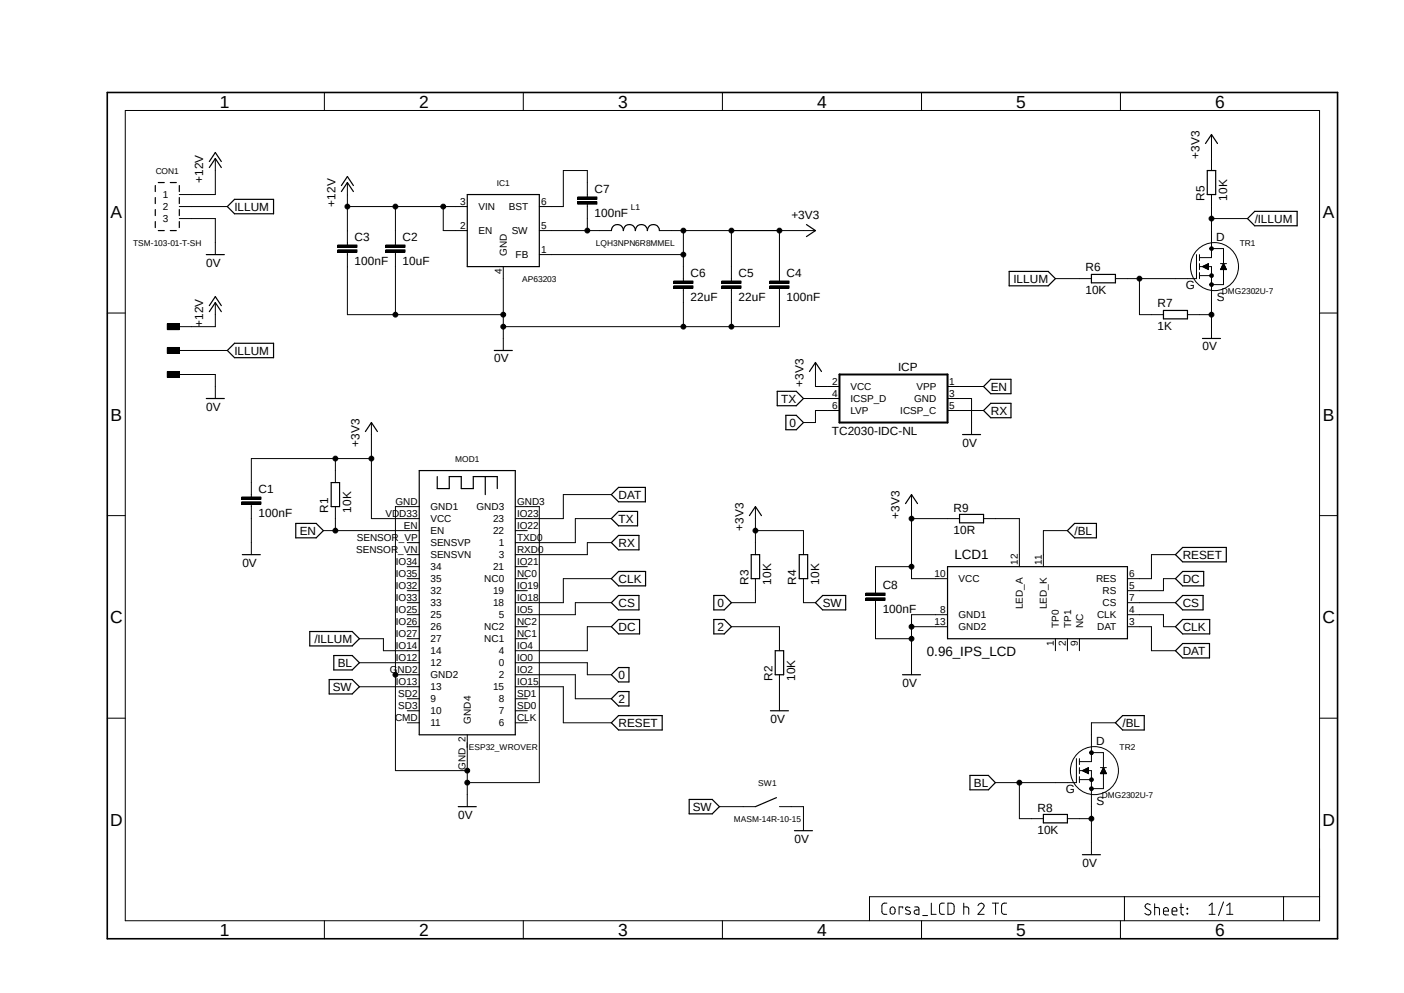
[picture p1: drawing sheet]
<svg xmlns="http://www.w3.org/2000/svg" width="297mm" height="210mm" viewBox="0 0 297 210" stroke-linecap="round" stroke-linejoin="round" font-family="sans-serif">
<path d="M22.2 19.2l261.1 179.9M283.3 19.2l-261.1 179.9" fill="none" stroke="#fff" stroke-width=".21"/>
<g fill="none" stroke="#000" stroke-width=".25">
<path d="M32.9 39.2v1.3M33.5 38.6h1.3M36 38.6h1.3M37.9 39.2v1.3M44.3 35.4l1.3-1.9 1.2 1.9M44.3 34.2l1.3-1.9 1.2 1.9M72.2 39.2l1.3-1.9 1.3 1.9M255 30.4l1.3-2 1.3 2M255.4 36.1h1.8v5h-1.8zM32.9 41.8v1.3M32.9 44.3v1.3M32.9 46.9v1.2"/>
<path d="M33.5 48.8h1.3M36 48.8h1.3M37.9 41.8v1.3M37.9 44.3v1.3M37.9 46.9v1.2M43.6 53.8h3.9M48.1 43.7l1.5-1.5h8.3v3h-8.3zM72.2 40.5l1.3-1.9 1.3 1.9M98.8 41.1h15.3v15.3h-15.3zM129.3 48.8a1.27 1.27 0 0 1 1.3-1.3 1.27 1.27 0 0 1 1.3 1.3 1.27 1.27 0 0 1 1.2-1.3 1.27 1.27 0 0 1 1.3 1.3 1.27 1.27 0 0 1 1.3-1.3 1.27 1.27 0 0 1 1.2 1.3 1.27 1.27 0 0 1 1.3-1.3 1.27 1.27 0 0 1 1.3 1.3M170.6 47.5l1.9 1.3-1.9 1.2M213.5 57.4h8.2l1.6 1.5-1.6 1.6h-8.2z"/>
<path d="M230.9 58h5.1v1.8h-5.1zM263.9 46.2l1.5-1.5h9v3.1h-9zM44.3 65.9l1.3-1.9 1.2 1.9M44.3 64.6l1.3-1.9 1.2 1.9M48.1 74.1l1.5-1.5h8.3v3h-8.3zM104.6 74.1h3.8M171.2 78.6l1.3-1.9 1.3 1.9M246.1 65.7h5.1v1.7h-5.1zM254.4 71.6h3.8M43.6 84.3h3.9M77.3 91.3l1.3-1.9 1.2 1.9M88.7 99.5h20.3v55.9h-20.3z"/>
<path d="M164.4 82.8h4l1.6 1.5-1.6 1.5h-4zM166.2 87.8h2.2l1.6 1.6-1.6 1.5h-2.2zM203.6 91.9h3.8M209.6 80.2h4.3v3.1h-4.3l-1.5-1.6zM209.6 85.3h4.3v3h-4.3l-1.5-1.5zM51.3 117.3h3.8M62.6 110.7h4.3l1.5 1.5-1.5 1.5h-4.3zM70.1 102.1h1.7v5h-1.7zM92.5 100.8v2.5h2.5v-2.5h2.6v2.5h2.5v-2.5h5.1v2.5M102.7 100.8v3.8M129.3 114.8l1.6-1.6h4.3v3.1h-4.3zM129.3 104.6l1.6-1.5h5.6v3h-5.6z"/>
<path d="M129.3 109.7l1.6-1.5h4v3h-4zM158.5 109.1l1.3-2 1.3 2M158.9 117.3h1.8v5.1h-1.8zM169.1 117.3h1.8v5.1h-1.8zM191.6 106.5l1.2-1.9 1.3 1.9M200.4 119.8h38.1v15.3h-38.1zM203 108.8h5.1v1.8h-5.1zM225.8 112.2l1.5-1.5h4.6v3h-4.6zM250.2 115.8h9.2v3h-9.2l-1.5-1.5zM65.5 133.6h9l1.5 1.5-1.5 1.5h-9zM70.6 138.6h3.9l1.5 1.6-1.5 1.5h-3.9zM129.3 122.4l1.6-1.5h5.7v3h-5.7z"/>
<path d="M129.3 132.5l1.6-1.5h4.4v3.1h-4.4zM129.3 127.5l1.6-1.6h4.3v3.1h-4.3zM151 131h2.2l1.5 1.5-1.5 1.6h-2.2zM151 125.9h2.2l1.5 1.6-1.5 1.5h-2.2zM164 137.6h1.8v5.1h-1.8zM174 125.9h4.9v3.1h-4.9l-1.5-1.5zM248.7 137.6l1.5-1.5h5.7v3h-5.7zM250.2 120.9h4.4v3h-4.4l-1.5-1.5zM250.2 131h5.7v3.1h-5.7l-1.5-1.6zM250.2 125.9h4.3v3.1h-4.3l-1.5-1.5zM69.6 143.7h4.9l1.5 1.5-1.5 1.6h-4.9zM129.3 152.9l1.6-1.6h9.2v3.1h-9.2z"/>
<path d="M129.3 147.8l1.6-1.5h2.2v3h-2.2zM129.3 142.7l1.6-1.5h2.2v3h-2.2zM163 150.3h3.8M190.9 142.7h3.8M237.5 151.3h4.6v3.1h-4.6l-1.5-1.5zM96.9 170.6h3.9M145.8 169.1h4.9l1.5 1.5-1.5 1.5h-4.9zM164.3 168.7l-4.5 1.9M168.1 175.7h3.8M205.2 164h3.9l1.5 1.5-1.5 1.5h-3.9zM220.7 172.3h5.1v1.7h-5.1zM229 180.8h3.8"/>
</g>
<g fill="none" stroke="#000" stroke-width=".21">
<path d="M68.6 19.6v3.8M110.7 19.6v3.8M152.8 19.6v3.8M194.9 19.6v3.8M237 19.6v3.8M26.5 23.4h252.6v171.3h-252.6zM45.6 33.5v7.6h-7.7M73.5 38.6v13.2M256.3 28.4v7.7M37.9 43.7h10.2M37.9 46.2h7.7v7.6M71.5 52.8h4v.5h-4z"/>
<path d="M71.5 51.8h4v.5h-4zM73.5 53.3v13.2h33M73.5 43.7h25.3M81.6 52.8h4.1v.5h-4.1zM81.6 51.8h4.1v.5h-4.1zM83.7 43.7v8.1M83.7 53.3v13.2M93.8 43.7v5.1h5M106.5 56.4v17.7M114.1 48.8h15.2M114.1 53.8h30.5M122.2 42.7h4.1v.5h-4.1z"/>
<path d="M122.2 41.7h4.1v.5h-4.1zM124.2 41.7v-5.6h-5v7.6h-5.1M124.2 43.2v5.6M139.5 48.8h33M142.5 59.4h4.1v.5h-4.1zM144.6 48.8v10.6M152.7 59.4h4.1v.5h-4.1zM154.7 48.8v10.6M162.9 59.4h4v.5h-4zM164.9 48.8v10.6M223.3 58.9h7.6M241 58.9v7.6h5.1"/>
<path d="M253.1 53.8v5.1h-17.1M253.7 56.4h2.6v15.2M253.7 53.8v1.3M253.7 55.8v1.2M253.7 57.7v1.2M253.7 58.3h2.6M254.4 56.4l1.3-.6v1.2zM254.5 56.3h1.2M254.6 56.5h1.1M254.7 56.2h1M254.8 56.6h.9M254.8 56.1h.9"/>
<path d="M255 56.7h.7M255.1 56h.6M255.1 56.8h.6M255.2 56h.5M255.4 56.9h.3M255.4 55.9h.3M255.5 56.9h.2M255.6 55.8h.1M256 58l.2-.1 .5 .2-.2 .5-.5-.1-.1-.2 .3-.3 .3 .2-.1 .3h-.2l-.3-.2zM256 59.9l.2-.1 .5 .2-.2 .5h-.5l-.1-.3 .3-.3 .3 .2-.1 .3h-.2l-.3-.2zM256 52.3l.5-.1 .2 .3-.2 .4-.5-.1-.1-.2 .3-.3 .3 .2-.1 .3h-.2l-.3-.2zM256.3 41.1v13.4h-2.6"/>
<path d="M256.3 52.6h2.5v3.2M256.3 46.2h7.6M258.2 55.8h1.3M258.2 56.9h1.2M258.3 56.9h1.1M258.3 56.8h1M258.4 56.7h.9M258.4 56.6h.8M258.4 56.5h.8M258.5 56.4h.7M258.5 56.3h.6M258.6 56.2h.5"/>
<path d="M258.6 56.1h.4M258.7 56h.3M258.8 55.9h.1M258.8 57v3.2h-2.5M258.8 55.8l.7 1.2h-1.3zM258.8 55.8h.1M22.7 66.2h3.8M35.4 68.5h2.5v1.2h-2.5zM35.4 73.5h2.5v1.3h-2.5zM35.4 78.6h2.5v1.2h-2.5zM37.9 79.2h7.7v5.1M37.9 74.1h10.2"/>
<path d="M45.6 64v5.1h-7.7M142.5 60.5h4.1v.5h-4.1zM144.6 61v8.1M152.7 60.5h4.1v.5h-4.1zM154.7 61v8.1M162.9 60.5h4v.5h-4zM164.9 61v8.1h-58.4M172.5 76.7v5h5.1M251.2 66.5h5.1M279.1 66.2h3.9M71 97v5.1M78.6 89.4v20.3h10.1"/>
<path d="M78.6 97h-25.4v8.1M170 84.3h7.6M177.6 86.8h-5.1v2.6h-2.5M200.4 81.7h7.7M200.4 84.3h5.1v7.6M200.4 86.8h7.7M22.7 109.1h3.8M51.1 106.1h4.1v.5h-4.1zM51.1 105.1h4.1v.5h-4.1zM53.2 106.6v10.7M68.4 112.2h20.3M71 107.1v5.1"/>
<path d="M86.1 114.8h2.6M86.1 117.3h2.6M86.1 119.8h2.6M88.7 107.1h-5v55.9h15.1M109 107.1h5.1v58.4h-15.3M109 112.2h2.5M109 119.8h2.5M129.3 104.6h-10.1v5.1h-10.2M129.3 109.7h-7.6v5.1h-12.7M129.3 114.8h-5.1v2.5h-15.2M159.8 112.2h10.2v5.1M159.8 107.1v10.2"/>
<path d="M192.8 104.6v17.8h7.6M192.8 109.7h10.2M192.8 119.8h-7.6v5.6M208.1 109.7h7.5v10.1M225.8 112.2h-5.1v7.6M248.7 117.3h-5.1v5.1h-5.1M279.1 109.1h3.9M76 135.1h5.1v2.5h7.6M86.1 122.4h2.6M86.1 124.9h2.6M86.1 127.5h2.6M86.1 130h2.6"/>
<path d="M86.1 132.5h2.6M86.1 135.1h2.6M109 122.4h2.5M109 124.9h2.5M109 132.5h2.5M109 135.1h2.5M129.3 122.4h-10.1v5.1h-10.2M129.3 127.5h-7.6v2.5h-12.7M129.3 132.5h-5.1v5.1h-15.2M154.7 132.5h10.2v5.1M159.8 122.4v5.1h-5.1M170 122.4v5.1h2.5"/>
<path d="M183.2 126.4h4v.6h-4zM183.2 125.4h4v.5h-4zM185.2 127v8.1h7.6M192.8 132.5h7.6M200.4 130h-7.6v12.7M223.3 135.1v2.5M225.8 135.1v2.5M228.3 135.1v2.5M238.5 130h7.6v2.5h2.6M238.5 127.5h10.2M238.5 132.5h5.1v5.1h5.1M248.7 122.4h-2.6v2.5h-7.6"/>
<path d="M22.7 151.9h3.8M76 140.2h12.7M76 145.2h12.7M83.7 142.7h5M86.1 147.8h2.6M86.1 150.3h2.6M86.1 152.9h2.6M98.8 155.4v15.2M109 140.2h15.2v2.5h5.1M109 142.7h12.7v5.1h7.6M109 145.2h10.2v7.7h10.1M109 147.8h2.5"/>
<path d="M109 150.3h2.5M109 152.9h2.5M164.9 142.7v7.6M230.6 158.9l.5-.1 .2 .2-.2 .6-.5-.2-.1-.2 .3-.2 .3 .1-.3 .3-.3-.2zM230.9 159.2h2.5v3.1M236 152.9h-5.1v8.2h-2.6M279.1 151.9h3.9M152.2 170.6h7.6M164.9 170.6h5.1v5.1M215.6 165.5v7.6h5.1M225.8 173.1h5.1M227.7 160.4v5.1h-17.1"/>
<path d="M228.3 160.4v1.3M228.3 162.3v1.3M228.3 164.3v1.2M228.3 163h2.6v17.8M228.3 164.9h2.6M229 163l1.3-.7v1.3zM229 163h1.3M229.2 162.9h1.1M229.2 163.1h1.1M229.3 162.8h1M229.4 163.2h.9M229.5 163.3h.8"/>
<path d="M229.5 162.7h.8M229.7 163.4h.6M229.7 162.6h.6M229.9 162.6h.4M229.9 163.4h.4M230 162.5h.3M230.1 163.5h.2M230.2 162.4h.1M230.3 163.6v.1M230.6 164.6l.5-.1 .2 .6-.5 .2-.3-.4 .3-.2 .3 .1v.2l-.3 .1-.3-.2zM230.6 166.5h.5l.2 .5-.5 .2-.3-.4 .3-.2 .3 .1v.2l-.3 .1-.3-.2zM232.8 162.3h1.3"/>
<path d="M232.8 163.5h1.2M232.9 163.4h1.1M233 163.4h.9M233 163.3h.9M233 163.2h.8M233.1 163.1h.7M233.1 163h.7M233.2 162.9h.5M233.2 162.8h.5M233.3 162.7h.3M233.3 162.6h.3M233.4 162.5h.1"/>
<path d="M233.4 163.6v3.2h-2.5M233.4 162.3l.7 1.3h-1.3zM233.4 162.4h.1M68.6 194.7v3.8M110.7 194.7v3.8M152.8 194.7v3.8M187.6 191l-.8 .1-.2 .5v1.4l.3 .3 .7 .1M188.5 191.9a.5 .5 0 0 1 .6 0 .5 .5 0 0 1 .3 .4v.5a.53 .53 0 0 1-.6 .5 .53 .53 0 0 1-.5-.5v-.7zM191 192.1v-.3h-.8v1.6M192.5 191.9a.57 .57 0 0 0-.9 .3v.2l1 .4a.38 .38 0 0 1-.3 .6l-.7-.1M193.5 191.8l.9 .2v1.4h-.6a.47 .47 0 0 1-.4-.5 .47 .47 0 0 1 .4-.5h.6M194.9 194.7v3.8"/>
<path d="M195.2 193.6h1M197 191v2.4h1M199.8 191h-.5l-.5 .3v1.5a.51 .51 0 0 0 .5 .6h.5M200.5 191h.7a.65 .65 0 0 1 .6 .7v1a.65 .65 0 0 1-.6 .7h-.7zM203.9 191.8h.6l.4 .2v1.4M203.9 191v2.4M206.9 191.6a.63 .63 0 0 1 .9-.5 .63 .63 0 0 1 .2 1l-1.1 1.3h1.3M209.9 191h1.3M210.6 191v2.4M212.9 191l-.8 .1-.2 .5v1.4l.3 .3 .7 .1M237 194.7v3.8M237.9 189.7v5"/>
<path d="M243.3 191.3a.65 .65 0 0 0-1 .2l-.1 .2a1.75 1.75 0 0 0 1.2 1 .66 .66 0 0 1-.4 .8 .66 .66 0 0 1-.8-.3M244.3 191.9h.6l.3 .2 .1 1.4M244.3 191.1v2.4M246.1 192.7h1.1a.55 .55 0 0 0-.4-.8 .55 .55 0 0 0-.7 .5l.1 .9 .3 .2h.7M247.9 192.7h1.1a.54 .54 0 0 0-.4-.8 .54 .54 0 0 0-.7 .5l.1 .9 .3 .2h.7M249.6 191.9h.8M249.9 191.1v2.2l.5 .2M251.1 192.1l.1 .2zM251.1 193.2l.1 .1zM255.8 193.4h1.2M255.8 191.6l.6-.6v2.4M258.8 190.8l-1 2.8"/>
<path d="M259.5 193.4h1.3M259.5 191.6l.7-.6v2.4M271.5 189.7v5M279.1 189.7h-95.2v5"/>
<circle cx="73.5" cy="43.7" r=".51"/>
<circle cx="83.6" cy="43.7" r=".51"/>
<circle cx="93.8" cy="43.7" r=".51"/>
<circle cx="124.2" cy="48.8" r=".51"/>
<circle cx="144.6" cy="53.8" r=".51"/>
<circle cx="144.6" cy="48.8" r=".51"/>
<circle cx="154.7" cy="48.8" r=".51"/>
<circle cx="164.9" cy="48.8" r=".51"/>
<circle cx="241" cy="58.9" r=".51"/>
<circle cx="256.3" cy="46.2" r=".51"/>
<circle cx="256.9" cy="56.4" r="5.1"/>
<circle cx="83.6" cy="66.5" r=".51"/>
<circle cx="106.5" cy="66.5" r=".51"/>
<circle cx="106.5" cy="69.1" r=".51"/>
<circle cx="144.6" cy="69.1" r=".51"/>
<circle cx="154.7" cy="69.1" r=".51"/>
<circle cx="256.3" cy="66.5" r=".51"/>
<circle cx="70.9" cy="97" r=".51"/>
<circle cx="78.6" cy="97" r=".51"/>
<circle cx="70.9" cy="112.2" r=".51"/>
<circle cx="159.8" cy="112.2" r=".51"/>
<circle cx="192.8" cy="109.7" r=".51"/>
<circle cx="192.8" cy="119.8" r=".51"/>
<circle cx="192.8" cy="132.5" r=".51"/>
<circle cx="192.8" cy="135.1" r=".51"/>
<circle cx="83.6" cy="142.7" r=".51"/>
<circle cx="98.8" cy="165.5" r=".51"/>
<circle cx="98.8" cy="163" r=".51"/>
<circle cx="215.6" cy="165.5" r=".51"/>
<circle cx="230.9" cy="173.1" r=".51"/>
<circle cx="231.5" cy="163" r="5.1"/>
</g>
<path d="M22.7 19.6h260.3v178.9h-260.3z" fill="none" stroke="#000" stroke-width=".34"/>
<g fill="#000">
<path d="M71.5 52.8h4v.5h-4z" fill-rule="evenodd"/>
<path d="M71.5 51.8h4v.5h-4z" fill-rule="evenodd"/>
<path d="M81.6 52.8h4.1v.5h-4.1z" fill-rule="evenodd"/>
<path d="M81.6 51.8h4.1v.5h-4.1z" fill-rule="evenodd"/>
<path d="M122.2 42.7h4.1v.5h-4.1z" fill-rule="evenodd"/>
<path d="M122.2 41.7h4.1v.5h-4.1z" fill-rule="evenodd"/>
<path d="M142.5 59.4h4.1v.5h-4.1z" fill-rule="evenodd"/>
<path d="M152.7 59.4h4.1v.5h-4.1z" fill-rule="evenodd"/>
<path d="M162.9 59.4h4v.5h-4z" fill-rule="evenodd"/>
<path d="M256 58l.2-.1 .5 .2-.2 .5-.5-.1-.1-.2 .3-.3 .3 .2-.1 .3h-.2l-.3-.2z" fill-rule="evenodd"/>
<path d="M256 52.3l.5-.1 .2 .3-.2 .4-.5-.1-.1-.2 .3-.3 .3 .2-.1 .3h-.2l-.3-.2z" fill-rule="evenodd"/>
<path d="M35.4 68.5h2.5v1.2h-2.5z" fill-rule="evenodd"/>
<path d="M35.4 73.5h2.5v1.3h-2.5z" fill-rule="evenodd"/>
<path d="M35.4 78.6h2.5v1.2h-2.5z" fill-rule="evenodd"/>
<path d="M142.5 60.5h4.1v.5h-4.1z" fill-rule="evenodd"/>
<path d="M152.7 60.5h4.1v.5h-4.1z" fill-rule="evenodd"/>
<path d="M162.9 60.5h4v.5h-4z" fill-rule="evenodd"/>
<path d="M256 59.9l.2-.1 .5 .2-.2 .5h-.5l-.1-.3 .3-.3 .3 .2-.1 .3h-.2l-.3-.2z" fill-rule="evenodd"/>
<path d="M51.1 106.1h4.1v.5h-4.1z" fill-rule="evenodd"/>
<path d="M51.1 105.1h4.1v.5h-4.1z" fill-rule="evenodd"/>
<path d="M183.2 126.4h4v.6h-4z" fill-rule="evenodd"/>
<path d="M183.2 125.4h4v.5h-4z" fill-rule="evenodd"/>
<path d="M230.6 158.9l.5-.1 .2 .2-.2 .6-.5-.2-.1-.2 .3-.2 .3 .1-.3 .3-.3-.2z" fill-rule="evenodd"/>
<path d="M230.6 164.6l.5-.1 .2 .6-.5 .2-.3-.4 .3-.2 .3 .1v.2l-.3 .1-.3-.2z" fill-rule="evenodd"/>
<path d="M230.6 166.5h.5l.2 .5-.5 .2-.3-.4 .3-.2 .3 .1v.2l-.3 .1-.3-.2z" fill-rule="evenodd"/>
<circle cx="73.5" cy="43.7" r=".51"/>
<circle cx="83.6" cy="43.7" r=".51"/>
<circle cx="93.8" cy="43.7" r=".51"/>
<circle cx="124.2" cy="48.8" r=".51"/>
<circle cx="144.6" cy="53.8" r=".51"/>
<circle cx="144.6" cy="48.8" r=".51"/>
<circle cx="154.7" cy="48.8" r=".51"/>
<circle cx="164.9" cy="48.8" r=".51"/>
<circle cx="241" cy="58.9" r=".51"/>
<circle cx="256.3" cy="46.2" r=".51"/>
<circle cx="83.6" cy="66.5" r=".51"/>
<circle cx="106.5" cy="66.5" r=".51"/>
<circle cx="106.5" cy="69.1" r=".51"/>
<circle cx="144.6" cy="69.1" r=".51"/>
<circle cx="154.7" cy="69.1" r=".51"/>
<circle cx="256.3" cy="66.5" r=".51"/>
<circle cx="70.9" cy="97" r=".51"/>
<circle cx="78.6" cy="97" r=".51"/>
<circle cx="70.9" cy="112.2" r=".51"/>
<circle cx="159.8" cy="112.2" r=".51"/>
<circle cx="192.8" cy="109.7" r=".51"/>
<circle cx="192.8" cy="119.8" r=".51"/>
<circle cx="192.8" cy="132.5" r=".51"/>
<circle cx="192.8" cy="135.1" r=".51"/>
<circle cx="83.6" cy="142.7" r=".51"/>
<circle cx="98.8" cy="165.5" r=".51"/>
<circle cx="98.8" cy="163" r=".51"/>
<circle cx="215.6" cy="165.5" r=".51"/>
<circle cx="230.9" cy="173.1" r=".51"/>
</g>
<path d="M177.6 79.2h22.8v10.2h-22.8z" fill="none" stroke="#000" stroke-width=".42"/>
<g font-size="3.7">
<text x="46.5" y="22.8">1</text>
<text x="88.6" y="22.8">2</text>
<text x="130.8" y="22.8">3</text>
<text x="172.8" y="22.8">4</text>
<text x="215" y="22.8">5</text>
<text x="257.1" y="22.8">6</text>
<text x="23.4" y="46.1">A</text>
<text x="279.8" y="46.1">A</text>
<text x="23.4" y="88.9">B</text>
<text x="279.8" y="88.9">B</text>
<text x="23.3" y="131.8">C</text>
<text x="279.7" y="131.8">C</text>
<text x="23.3" y="174.6">D</text>
<text x="279.7" y="174.6">D</text>
<text x="46.5" y="197.9">1</text>
<text x="88.6" y="197.9">2</text>
<text x="130.8" y="197.9">3</text>
<text x="172.8" y="197.9">4</text>
<text x="215" y="197.9">5</text>
<text x="257.1" y="197.9">6</text>
</g>
<g font-size="2.8">
<text x="201.9" y="118.3">LCD1</text>
<text x="196.1" y="138.6">0.96_IPS_LCD</text>
</g>
<g font-size="2.5">
<text x="253.7" y="33.5" transform="rotate(-90 253.7 33.5)">+3V3</text>
<text x="43" y="38.6" transform="rotate(-90 43 38.6)">+12V</text>
<text x="125.8" y="40.8">C7</text>
<text x="49.6" y="44.6">ILLUM</text>
<text x="71" y="43.7" transform="rotate(-90 71 43.7)">+12V</text>
<text x="125.8" y="45.8">100nF</text>
<text x="167.4" y="46.2">+3V3</text>
<text x="254.8" y="42.4" transform="rotate(-90 254.8 42.4)">R5</text>
<text x="259.6" y="42.4" transform="rotate(-90 259.6 42.4)">10K</text>
<text x="265.4" y="47.1">/ILLUM</text>
<text x="75" y="50.9">C3</text>
<text x="85.2" y="50.9">C2</text>
<text x="257.3" y="50.9">D</text>
<text x="43.6" y="56.4">0V</text>
<text x="75" y="56">100nF</text>
<text x="85.2" y="56">10uF</text>
<text x="146.1" y="58.5">C6</text>
<text x="156.3" y="58.5">C5</text>
<text x="166.4" y="58.5">C4</text>
<text x="214.4" y="59.8">ILLUM</text>
<text x="229.6" y="57.4">R6</text>
<text x="146.1" y="63.6">22uF</text>
<text x="156.3" y="63.6">22uF</text>
<text x="166.4" y="63.6">100nF</text>
<text x="229.6" y="62.2">10K</text>
<text x="244.9" y="65">R7</text>
<text x="250.9" y="61.1">G</text>
<text x="257.4" y="63.6">S</text>
<text x="43" y="69.1" transform="rotate(-90 43 69.1)">+12V</text>
<text x="244.9" y="69.9">1K</text>
<text x="49.6" y="75">ILLUM</text>
<text x="104.6" y="76.7">0V</text>
<text x="254.4" y="74.1">0V</text>
<text x="170" y="81.7" transform="rotate(-90 170 81.7)">+3V3</text>
<text x="190" y="78.4">ICP</text>
<text x="209.6" y="82.6">EN</text>
<text x="43.6" y="86.8">0V</text>
<text x="165.3" y="85.2">TX</text>
<text x="209.6" y="87.7">RX</text>
<text x="76" y="94.4" transform="rotate(-90 76 94.4)">+3V3</text>
<text x="167" y="90.3">0</text>
<text x="176" y="91.9">TC2030-IDC-NL</text>
<text x="203.6" y="94.4">0V</text>
<text x="54.7" y="104.2">C1</text>
<text x="130.9" y="105.5">DAT</text>
<text x="54.7" y="109.3">100nF</text>
<text x="63.4" y="113.1">EN</text>
<text x="69.4" y="108.4" transform="rotate(-90 69.4 108.4)">R1</text>
<text x="74.3" y="108.4" transform="rotate(-90 74.3 108.4)">10K</text>
<text x="130.9" y="110.6">TX</text>
<text x="157.3" y="112.2" transform="rotate(-90 157.3 112.2)">+3V3</text>
<text x="190.3" y="109.7" transform="rotate(-90 190.3 109.7)">+3V3</text>
<text x="201.7" y="113">10R</text>
<text x="201.7" y="108.2">R9</text>
<text x="227.3" y="113.1">/BL</text>
<text x="51.3" y="119.8">0V</text>
<text x="130.9" y="115.7">RX</text>
<text x="250.2" y="118.2">RESET</text>
<text x="130.9" y="123.3">CLK</text>
<text x="158.3" y="123.7" transform="rotate(-90 158.3 123.7)">R3</text>
<text x="163.1" y="123.7" transform="rotate(-90 163.1 123.7)">10K</text>
<text x="168.4" y="123.7" transform="rotate(-90 168.4 123.7)">R4</text>
<text x="173.3" y="123.7" transform="rotate(-90 173.3 123.7)">10K</text>
<text x="186.7" y="124.5">C8</text>
<text x="250.2" y="123.3">DC</text>
<text x="130.9" y="128.4">CS</text>
<text x="151.8" y="128.4">0</text>
<text x="174" y="128.4">SW</text>
<text x="186.7" y="129.6">100nF</text>
<text x="250.2" y="128.4">CS</text>
<text x="66.5" y="136">/ILLUM</text>
<text x="130.9" y="133.4">DC</text>
<text x="151.8" y="133.4">2</text>
<text x="250.2" y="133.4">CLK</text>
<text x="71.5" y="141.1">BL</text>
<text x="130.9" y="143.6">0</text>
<text x="163.4" y="144" transform="rotate(-90 163.4 144)">R2</text>
<text x="168.2" y="144" transform="rotate(-90 168.2 144)">10K</text>
<text x="250.2" y="138.5">DAT</text>
<text x="70.4" y="146.1">SW</text>
<text x="130.9" y="148.7">2</text>
<text x="190.9" y="145.2">0V</text>
<text x="130.9" y="153.8">RESET</text>
<text x="163" y="152.9">0V</text>
<text x="237.5" y="153.8">/BL</text>
<text x="231.9" y="157.6">D</text>
<text x="206" y="166.4">BL</text>
<text x="225.5" y="167.7">G</text>
<text x="96.9" y="173.1">0V</text>
<text x="146.6" y="171.5">SW</text>
<text x="219.5" y="171.7">R8</text>
<text x="232" y="170.2">S</text>
<text x="168.1" y="178.2">0V</text>
<text x="219.5" y="176.4">10K</text>
<text x="229" y="183.3">0V</text>
</g>
<g font-size="2.1">
<text x="34.4" y="41.9">1</text>
<text x="34.4" y="44.4">2</text>
<text x="34.4" y="47">3</text>
<text x="97.3" y="43.3">3</text>
<text x="101.2" y="44.4">VIN</text>
<text x="107.7" y="44.4">BST</text>
<text x="114.5" y="43.3">6</text>
<text x="97.3" y="48.4">2</text>
<text x="101.2" y="49.5">EN</text>
<text x="108.2" y="49.5">SW</text>
<text x="114.5" y="48.4">5</text>
<text x="114.5" y="53.5">1</text>
<text x="106.1" y="57.9" transform="rotate(-90 106.1 57.9)">4</text>
<text x="107.2" y="54.1" transform="rotate(-90 107.2 54.1)">GND</text>
<text x="109.1" y="54.6">FB</text>
<text x="176" y="81.4">2</text>
<text x="176" y="83.9">4</text>
<text x="179.9" y="82.5">VCC</text>
<text x="193.9" y="82.5">VPP</text>
<text x="200.8" y="81.4">1</text>
<text x="200.8" y="83.9">3</text>
<text x="176" y="86.5">6</text>
<text x="179.9" y="85">ICSP_D</text>
<text x="179.9" y="87.6">LVP</text>
<text x="190.5" y="87.6">ICSP_C</text>
<text x="193.4" y="85">GND</text>
<text x="200.8" y="86.5">5</text>
<text x="83.7" y="106.8">GND</text>
<text x="91.1" y="107.9">GND1</text>
<text x="100.8" y="107.9">GND3</text>
<text x="109.4" y="106.8">GND3</text>
<text x="81.5" y="109.3">VDD33</text>
<text x="85.4" y="111.9">EN</text>
<text x="91.1" y="113">EN</text>
<text x="91.1" y="110.4">VCC</text>
<text x="104.3" y="110.4">23</text>
<text x="104.3" y="113">22</text>
<text x="109.4" y="109.3">IO23</text>
<text x="109.4" y="111.9">IO22</text>
<text x="75.4" y="117">SENSOR_VN</text>
<text x="75.5" y="114.4">SENSOR_VP</text>
<text x="83.7" y="119.5">IO34</text>
<text x="91.1" y="118.1">SENSVN</text>
<text x="91.1" y="115.5">SENSVP</text>
<text x="105.5" y="115.5">1</text>
<text x="105.5" y="118.1">3</text>
<text x="109.4" y="114.4">TXD0</text>
<text x="109.4" y="117">RXD0</text>
<text x="109.4" y="119.5">IO21</text>
<text x="215.3" y="119.5" transform="rotate(-90 215.3 119.5)">12</text>
<text x="220.4" y="119.5" transform="rotate(-90 220.4 119.5)">11</text>
<text x="83.7" y="124.5">IO32</text>
<text x="83.7" y="122">IO35</text>
<text x="91.1" y="125.7">32</text>
<text x="91.1" y="123.1">35</text>
<text x="91.1" y="120.6">34</text>
<text x="102.4" y="123.1">NC0</text>
<text x="104.3" y="120.6">21</text>
<text x="104.3" y="125.7">19</text>
<text x="109.4" y="122">NC0</text>
<text x="109.4" y="124.5">IO19</text>
<text x="197.7" y="122">10</text>
<text x="202.8" y="123.1">VCC</text>
<text x="231.9" y="123.1">RES</text>
<text x="233.3" y="125.7">RS</text>
<text x="238.9" y="122">6</text>
<text x="238.9" y="124.5">5</text>
<text x="83.7" y="129.6">IO25</text>
<text x="83.7" y="127.1">IO33</text>
<text x="91.1" y="130.8">25</text>
<text x="91.1" y="128.2">33</text>
<text x="104.3" y="128.2">18</text>
<text x="105.5" y="130.8">5</text>
<text x="109.4" y="127.1">IO18</text>
<text x="109.4" y="129.6">IO5</text>
<text x="198.9" y="129.6">8</text>
<text x="202.8" y="130.8">GND1</text>
<text x="216.4" y="128.9" transform="rotate(-90 216.4 128.9)">LED_A</text>
<text x="221.5" y="128.9" transform="rotate(-90 221.5 128.9)">LED_K</text>
<text x="232.1" y="130.8">CLK</text>
<text x="233.3" y="128.2">CS</text>
<text x="238.9" y="127.1">7</text>
<text x="238.9" y="129.6">4</text>
<text x="83.7" y="137.2">IO14</text>
<text x="83.7" y="134.7">IO27</text>
<text x="83.7" y="132.2">IO26</text>
<text x="91.1" y="135.8">27</text>
<text x="91.1" y="133.3">26</text>
<text x="102.4" y="133.3">NC2</text>
<text x="102.4" y="135.8">NC1</text>
<text x="109.4" y="132.2">NC2</text>
<text x="109.4" y="134.7">NC1</text>
<text x="109.4" y="137.2">IO4</text>
<text x="197.7" y="132.2">13</text>
<text x="202.8" y="133.3">GND2</text>
<text x="222.9" y="136.6" transform="rotate(-90 222.9 136.6)">1</text>
<text x="224" y="132.8" transform="rotate(-90 224 132.8)">TP0</text>
<text x="225.5" y="136.6" transform="rotate(-90 225.5 136.6)">2</text>
<text x="226.6" y="132.8" transform="rotate(-90 226.6 132.8)">TP1</text>
<text x="228" y="136.6" transform="rotate(-90 228 136.6)">9</text>
<text x="229.1" y="132.8" transform="rotate(-90 229.1 132.8)">NC</text>
<text x="232.1" y="133.3">DAT</text>
<text x="238.9" y="132.2">3</text>
<text x="82.5" y="142.3">GND2</text>
<text x="83.7" y="139.8">IO12</text>
<text x="91.1" y="143.5">GND2</text>
<text x="91.1" y="140.9">12</text>
<text x="91.1" y="138.4">14</text>
<text x="105.5" y="138.4">4</text>
<text x="105.5" y="140.9">0</text>
<text x="105.5" y="143.5">2</text>
<text x="109.4" y="139.8">IO0</text>
<text x="109.4" y="142.3">IO2</text>
<text x="83.7" y="144.9">IO13</text>
<text x="84.2" y="149.9">SD3</text>
<text x="84.2" y="147.4">SD2</text>
<text x="91.1" y="148.5">9</text>
<text x="91.1" y="146">13</text>
<text x="104.3" y="146">15</text>
<text x="105.5" y="148.5">8</text>
<text x="109.4" y="144.9">IO15</text>
<text x="109.4" y="147.4">SD1</text>
<text x="109.4" y="149.9">SD0</text>
<text x="83.6" y="152.5">CMD</text>
<text x="91.1" y="153.6">11</text>
<text x="91.1" y="151.1">10</text>
<text x="99.6" y="153" transform="rotate(-90 99.6 153)">GND4</text>
<text x="105.5" y="151.1">7</text>
<text x="105.5" y="153.6">6</text>
<text x="109.4" y="152.5">CLK</text>
<text x="98.5" y="162.8" transform="rotate(-90 98.5 162.8)">GND_2</text>
</g>
<g font-size="1.8">
<text x="32.9" y="36.7">CON1</text>
<text x="105.1" y="39.2">IC1</text>
<text x="133.4" y="44.3">L1</text>
<text x="28.2" y="51.9">TSM-103-01-T-SH</text>
<text x="126.1" y="51.9">LQH3NPN6R8MMEL</text>
<text x="262.3" y="51.9">TR1</text>
<text x="110.5" y="59.6">AP63203</text>
<text x="258.5" y="62.1">DMG2302U-7</text>
<text x="96.3" y="97.6">MOD1</text>
<text x="99.2" y="158.6">ESP32_WROVER</text>
<text x="236.9" y="158.6">TR2</text>
<text x="160.4" y="166.2">SW1</text>
<text x="155.2" y="173.8">MASM-14R-10-15</text>
<text x="233.1" y="168.7">DMG2302U-7</text>
</g>
</svg>
